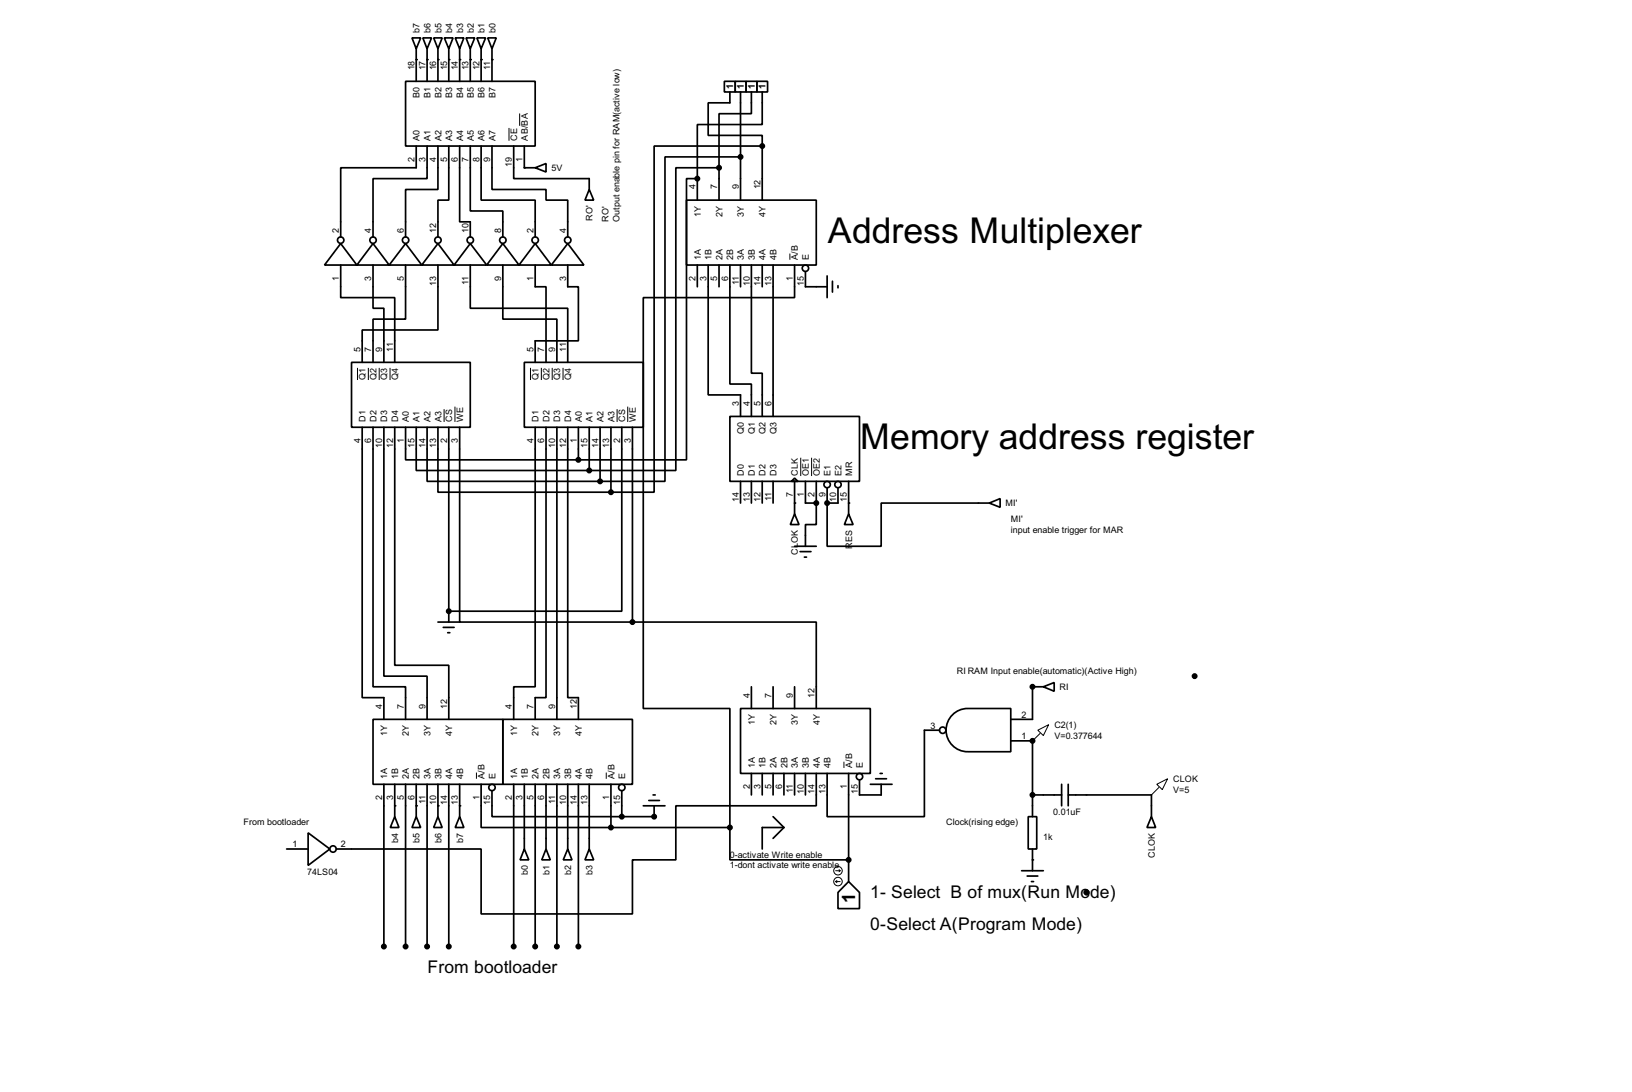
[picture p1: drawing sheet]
<svg xmlns="http://www.w3.org/2000/svg" width="383mm" height="256mm" viewBox="0 0 383 256" stroke-linecap="round" stroke-linejoin="round" font-family="sans-serif">
<g fill="none" stroke="#000" stroke-width=".4">
<path d="M95.3 19.1h30.5v15.2h-30.5zM96.8 8.9h2.1l-1.1 2.6zM97.8 11.5v7.6M99.4 8.9h2l-1 2.6zM100.4 11.5v7.6M101.9 8.9h2l-1 2.6zM102.9 11.5v7.6M104.4 8.9h2.1l-1 2.6zM105.5 11.5v7.6M107 8.9h2l-1 2.6zM108 11.5v7.6M109.5 8.9h2.1l-1.1 2.6z"/>
<path d="M110.5 11.5v7.6M112.1 8.9h2l-1 2.6zM113.1 11.5v7.6M114.6 8.9h2l-1 2.6zM115.6 11.5v7.6M170.2 19.1h2.6v2.5h-2.6zM172.8 19.1h2.5v2.5h-2.5zM175.3 19.1h2.6v2.5h-2.6zM177.9 19.1h2.5v2.5h-2.5zM97.8 34.3v5.1h-17.7v16.3M100.4 34.3v7.7h-12.7v13.7M102.9 34.3v10.2h-7.6v11.2"/>
<path d="M105.5 34.3v12.7h-2.6v8.7M108 34.3v17.8h2.5v3.6M110.5 34.3v15.3h7.7v6.1M113.1 34.3v12.7h12.7v8.7M115.6 34.3v10.2h12.7v2.5h5.1v8.7M120.7 34.3v7.7h17.8v2.5M123.2 34.3v5.1h2.6M125.8 39.4l2.5-1v2zM169 39.4h-10.2v71.1h-20.3M169 39.4v7.6M171.5 21.6v2.6h-5.1v7.6h12.7v2.5M174 36.9h-17.7v76.2h-15.3"/>
<path d="M174 21.6v25.4M176.6 21.6v5.1h-7.6v12.7M179.1 21.6v7.7h-15.2v12.7M179.1 34.3h-25.4v81.3h-10.1M179.1 34.3v12.7M80.1 57.2l3.8 5.1h-7.6zM87.7 57.2l3.8 5.1h-7.6zM95.3 57.2l3.8 5.1h-7.6zM102.9 57.2l3.8 5.1h-7.6zM110.5 57.2l3.9 5.1h-7.7zM118.2 57.2l3.8 5.1h-7.6zM125.8 57.2l3.8 5.1h-7.6z"/>
<path d="M133.4 57.2l3.8 5.1h-7.6zM138.5 44.5l1 2.5h-2zM161.3 47h30.5v15.3h-30.5zM163.9 42h-2.6v66h-25.4M163.9 42v5M80.1 62.3v7.6h12.7v15.2M87.7 62.3v10.1h2.5v12.7M95.3 62.3v12.7h-7.6v10.1M102.9 62.3v15.2h-17.8v7.6M110.5 62.3v10.1h22.9v12.7M118.2 62.3v12.7h12.7v10.1M125.8 62.3v5.1h2.5v17.7"/>
<path d="M133.4 62.3v5.1h2.5v12.7h-10.1v5M163.9 62.3v5.1M166.4 62.3v30.5h7.6v5M169 62.3v5.1M171.5 62.3v27.9h5.1v7.6M174 62.3v5.1M176.6 62.3v25.4h2.5v10.1M179.1 62.3v5.1M181.7 62.3v35.5M186.7 62.3v7.6h-35.5v96.5h20.3v28M189.3 63.8v3.6h5.1M194.4 64.8v5.1"/>
<path d="M195.6 66.1v2.5M196.9 67.1v.5M82.6 85.1h27.9v15.3h-27.9zM123.2 85.1h28v15.3h-28zM171.5 97.8h30.5v15.3h-30.5zM85.1 100.4v63.5h5.1v5.1M87.7 100.4v60.9h7.6v7.7M90.2 100.4v58.4h10.2v10.2M92.8 100.4v55.9h12.7v12.7M95.3 100.4v7.6h40.6M97.8 100.4v10.1h40.7M100.4 100.4v12.7h40.6"/>
<path d="M102.9 100.4v15.2h40.7M105.5 100.4v45.7M108 100.4v45.7h40.6M125.8 100.4v60.9h-5.1v7.7M128.3 100.4v63.5h-2.5v5.1M130.9 100.4v68.6M133.4 100.4v63.5h2.5v5.1M135.9 100.4v7.6M138.5 100.4v10.1M141 100.4v12.7M143.6 100.4v15.2M146.1 100.4v43.2h-40.6"/>
<path d="M148.6 100.4v45.7M174 113.1v5.1M176.6 113.1v5.1M179.1 113.1v5.1M181.7 113.1v5.1M186 113.1l.7-.8 .8 .8zM186.7 113.1v7.6M189.3 113.1v5.1h2.5M191.8 118.2v5h-2.5v5.1M191.8 113.1v5.1M194.4 118.2v10.1h12.7v-10.1h25.4M194.4 114.6v3.6"/>
<path d="M196.9 114.6v3.6h-2.5M199.4 113.1v7.6M232.5 118.2l2.5-1.1v2.1zM186.7 120.7l1.1 2.5h-2.1zM186.7 128.3h5.1M188 129.6h2.6M189 130.9h.5M199.4 120.7l1.1 2.5h-2.1zM102.9 146.1h5.1M104.2 147.4h2.5M105.2 148.6h.5M148.6 146.1h43.2v20.3"/>
<path d="M87.7 169h30.5v15.2h-30.5zM118.2 169h30.4v15.2h-30.4zM174 166.4h30.5v15.3h-30.5zM176.6 161.3v5.1M181.7 161.3v5.1M186.7 161.3v5.1M220.8 171.5h-3.6v20.3h-22.8v-10.1M224.1 167.6a5 5 0 0 1 3.3-1.2h10.1v10.2h-10.1a5.1 5.1 0 0 1-4.8-3.4 5.1 5.1 0 0 1 1.5-5.6zM237.5 174h5.1v17.8M245.2 161.3l2.5-1v2.1zM245.2 161.3h-2.6v7.7h-5.1M67.4 199.4h5"/>
<path d="M72.4 195.6l5.1 3.8-5.1 3.9zM90.2 184.2v38.1M92.8 191.8l1 2.6h-2.1zM92.8 184.2v7.6M95.3 184.2v38.1M97.8 191.8l1.1 2.6h-2.1zM97.8 184.2v7.6M100.4 184.2v38.1M102.9 191.8l1 2.6h-2zM102.9 184.2v7.6M105.5 184.2v38.1M108 191.8l1 2.6h-2z"/>
<path d="M108 184.2v7.6M113.1 184.2v10.2h30.5M115.6 185.7v6.1h30.5M120.7 184.2v38.1M123.2 199.4l1.1 2.6h-2.1zM123.2 184.2v15.2M125.8 184.2v38.1M128.3 199.4l1 2.6h-2zM128.3 184.2v15.2M130.9 184.2v38.1M133.4 199.4l1 2.6h-2zM133.4 184.2v15.2"/>
<path d="M135.9 184.2v38.1M138.5 199.4l1 2.6h-2zM138.5 184.2v15.2M143.6 184.2v10.2M143.6 194.4h27.9M146.1 185.7v6.1M151.2 189.3h5.1M152.5 188h2.5M153.5 186.7h.5M153.7 189.3v2.5h-7.6M171.5 194.4v7.6h27.9M176.6 181.7v5"/>
<path d="M179.1 181.7v5M181.7 181.7v5M181.7 191.8l2.5 2.6M184.2 194.4h-5.1v5M184.2 181.7v5M184.2 194.4l-2.5 2.5M186.7 181.7v5M189.3 181.7v5M191.8 181.7v7.6h-33v12.7h-10.2v12.7h-35.5v-15.3h-34.1M199.4 181.7v25.4M202 183.2v3.5h5.1v-2.5M204.5 184.2h5.1"/>
<path d="M205.8 182.9h2.5M206.8 181.7h.5M241.6 191.8h2v7.6h-2zM242.6 186.7h6.9M242.6 199.4v5.1M249.5 184.2v5.1M251 186.7h19.6v5.1M251 184.2v5.1M270.6 191.8l1 2.6h-2.1zM199.4 207.1l2.6 2.5v3.8h-5.1v-3.8zM240.1 204.5h5.1M241.4 205.8h2.5"/>
<path d="M242.4 207.1h.5"/>
<circle cx="80" cy="56.4" r=".75"/>
<circle cx="87.6" cy="56.4" r=".75"/>
<circle cx="95.3" cy="56.4" r=".75"/>
<circle cx="102.9" cy="56.4" r=".75"/>
<circle cx="110.5" cy="56.4" r=".75"/>
<circle cx="118.1" cy="56.4" r=".75"/>
<circle cx="125.7" cy="56.4" r=".75"/>
<circle cx="133.4" cy="56.4" r=".75"/>
<circle cx="189.2" cy="63" r=".75"/>
<circle cx="194.3" cy="113.8" r=".75"/>
<circle cx="196.9" cy="113.8" r=".75"/>
<circle cx="221.5" cy="171.5" r=".75"/>
<circle cx="78.2" cy="199.4" r=".75"/>
<circle cx="115.6" cy="185" r=".75"/>
<circle cx="146.1" cy="185" r=".75"/>
<circle cx="201.9" cy="182.4" r=".75"/>
</g>
<g fill="#000">
<circle cx="97.8" cy="14" r=".2"/>
<circle cx="100.4" cy="14" r=".2"/>
<circle cx="102.9" cy="14" r=".2"/>
<circle cx="105.5" cy="14" r=".2"/>
<circle cx="108" cy="14" r=".2"/>
<circle cx="110.5" cy="14" r=".2"/>
<circle cx="113.1" cy="14" r=".2"/>
<circle cx="115.6" cy="14" r=".2"/>
<circle cx="123.2" cy="39.4" r=".2"/>
<circle cx="163.9" cy="42" r=".2"/>
<circle cx="186.7" cy="118.2" r=".2"/>
<circle cx="191.8" cy="118.2" r=".2"/>
<circle cx="194.4" cy="118.2" r=".2"/>
<circle cx="199.4" cy="118.2" r=".2"/>
<circle cx="105.5" cy="143.6" r=".2"/>
<circle cx="242.6" cy="174" r=".2"/>
<circle cx="242.6" cy="161.3" r=".2"/>
<circle cx="92.8" cy="189.3" r=".2"/>
<circle cx="97.8" cy="189.3" r=".2"/>
<circle cx="102.9" cy="189.3" r=".2"/>
<circle cx="108" cy="189.3" r=".2"/>
<circle cx="153.7" cy="191.8" r=".2"/>
<circle cx="199.4" cy="202" r=".2"/>
<circle cx="242.6" cy="202" r=".2"/>
<circle cx="255.3" cy="209.6" r=".2"/>
</g>
<g fill="#000" stroke="#000" stroke-width=".4">
<circle cx="168.9" cy="39.4" r=".5"/>
<circle cx="174" cy="36.9" r=".5"/>
<circle cx="179.1" cy="34.3" r=".5"/>
<circle cx="163.8" cy="42" r=".5"/>
<circle cx="135.9" cy="108" r=".5"/>
<circle cx="138.4" cy="110.5" r=".5"/>
<circle cx="141" cy="113.1" r=".5"/>
<circle cx="143.5" cy="115.6" r=".5"/>
<circle cx="191.8" cy="118.2" r=".5"/>
<circle cx="194.3" cy="118.2" r=".5"/>
<circle cx="105.4" cy="143.6" r=".5"/>
<circle cx="148.6" cy="146.1" r=".5"/>
<circle cx="280.7" cy="158.8" r=".5"/>
<circle cx="242.6" cy="174" r=".5"/>
<circle cx="242.6" cy="161.3" r=".5"/>
<circle cx="143.5" cy="194.4" r=".5"/>
<circle cx="146.1" cy="191.8" r=".5"/>
<circle cx="153.7" cy="191.8" r=".5"/>
<circle cx="171.5" cy="194.4" r=".5"/>
<circle cx="242.6" cy="186.7" r=".5"/>
<circle cx="199.4" cy="202" r=".5"/>
<circle cx="255.3" cy="209.6" r=".5"/>
<circle cx="90.2" cy="222.3" r=".5"/>
<circle cx="95.3" cy="222.3" r=".5"/>
<circle cx="100.3" cy="222.3" r=".5"/>
<circle cx="105.4" cy="222.3" r=".5"/>
<circle cx="120.7" cy="222.3" r=".5"/>
<circle cx="125.7" cy="222.3" r=".5"/>
<circle cx="130.8" cy="222.3" r=".5"/>
<circle cx="135.9" cy="222.3" r=".5"/>
</g>
<g fill="none" stroke="#000" stroke-width=".23">
<path d="M119.6 30.1v3M122.1 26.7v2.9M185.6 59.6v1.4M84 86.4v2.9M86.6 86.4v2.9M89.1 86.4v2.9M91.7 86.4v2.9M104.4 96.1v3M106.9 95.5v3.6M124.7 86.4v2.8M127.2 86.4v2.8M129.8 86.4v2.9"/>
<path d="M132.3 86.4v2.9M145 96.1v3M147.5 95.5v3.6M188.2 107.5v4.3M190.7 107.5v4.3M198.3 178.9v1.5M243.9 171.5l2.5-1.3-1.2 2.6zM244.4 172.3l-1.8 1.7M112 181.5v1.4M142.5 181.5v1.4M271.8 184.2l2.6-1.3-1.3 2.6zM272.3 185l-1.7 1.7"/>
<path d="M196.4 207.1l.3 .2M196.4 207.1h1M196.4 204.5h1M196.7 206.8l-.3 .3M197.2 204.3l.2 .2M197.4 204.5l-.2 .3"/>
<circle cx="196.9" cy="207.1" r="1"/>
<circle cx="196.9" cy="204.5" r="1"/>
</g>
<g font-size="9.4">
<text x="194.5" y="57.2">Address Multiplexer</text>
<text x="202.1" y="105.4">Memory address register</text>
</g>
<text font-size="4.8" x="201" y="212" transform="rotate(-90 201 212)">1</text>
<g font-size="4.6">
<text x="204.5" y="210.9">1- Select B of mux(Run Mode)</text>
<text x="204.5" y="218.5">0-Select A(Program Mode)</text>
<text x="100.4" y="228.6">From bootloader</text>
</g>
<g font-size="2.5">
<text x="172.3" y="20.9" transform="rotate(-90 172.3 20.9)">1</text>
<text x="174.8" y="20.9" transform="rotate(-90 174.8 20.9)">1</text>
<text x="177.4" y="21" transform="rotate(-90 177.4 21)">1</text>
<text x="179.9" y="21" transform="rotate(-90 179.9 21)">1</text>
</g>
<g font-size="2.4">
<text x="98.6" y="7.7" transform="rotate(-90 98.6 7.7)">b7</text>
<text x="101.2" y="7.7" transform="rotate(-90 101.2 7.7)">b6</text>
<text x="103.7" y="7.7" transform="rotate(-90 103.7 7.7)">b5</text>
<text x="106.2" y="7.7" transform="rotate(-90 106.2 7.7)">b4</text>
<text x="108.8" y="7.7" transform="rotate(-90 108.8 7.7)">b3</text>
<text x="111.3" y="7.7" transform="rotate(-90 111.3 7.7)">b2</text>
<text x="113.9" y="7.7" transform="rotate(-90 113.9 7.7)">b1</text>
<text x="116.4" y="7.7" transform="rotate(-90 116.4 7.7)">b0</text>
<text x="97.4" y="16.6" transform="rotate(-90 97.4 16.6)">18</text>
<text x="100" y="16.6" transform="rotate(-90 100 16.6)">17</text>
<text x="102.5" y="16.5" transform="rotate(-90 102.5 16.5)">16</text>
<text x="105.1" y="16.6" transform="rotate(-90 105.1 16.6)">15</text>
<text x="107.6" y="16.5" transform="rotate(-90 107.6 16.5)">14</text>
<text x="110.1" y="16.6" transform="rotate(-90 110.1 16.6)">13</text>
<text x="112.7" y="16.6" transform="rotate(-90 112.7 16.6)">12</text>
<text x="115.2" y="16.6" transform="rotate(-90 115.2 16.6)">11</text>
<text x="98.6" y="22.9" transform="rotate(-90 98.6 22.9)">B0</text>
<text x="101.2" y="22.9" transform="rotate(-90 101.2 22.9)">B1</text>
<text x="103.7" y="22.9" transform="rotate(-90 103.7 22.9)">B2</text>
<text x="106.3" y="22.9" transform="rotate(-90 106.3 22.9)">B3</text>
<text x="108.8" y="22.9" transform="rotate(-90 108.8 22.9)">B4</text>
<text x="111.3" y="22.9" transform="rotate(-90 111.3 22.9)">B5</text>
<text x="113.9" y="22.9" transform="rotate(-90 113.9 22.9)">B6</text>
<text x="116.4" y="22.9" transform="rotate(-90 116.4 22.9)">B7</text>
<text x="98.6" y="33" transform="rotate(-90 98.6 33)">A0</text>
<text x="101.2" y="33" transform="rotate(-90 101.2 33)">A1</text>
<text x="103.7" y="33" transform="rotate(-90 103.7 33)">A2</text>
<text x="106.3" y="33" transform="rotate(-90 106.3 33)">A3</text>
<text x="108.8" y="33" transform="rotate(-90 108.8 33)">A4</text>
<text x="111.3" y="33" transform="rotate(-90 111.3 33)">A5</text>
<text x="113.9" y="33" transform="rotate(-90 113.9 33)">A6</text>
<text x="116.4" y="33" transform="rotate(-90 116.4 33)">A7</text>
<text x="121.5" y="33" transform="rotate(-90 121.5 33)">CE</text>
<text x="124" y="33" transform="rotate(-90 124 33)">AB/BA</text>
<text x="97.4" y="38" transform="rotate(-90 97.4 38)">2</text>
<text x="100" y="38" transform="rotate(-90 100 38)">3</text>
<text x="102.5" y="38" transform="rotate(-90 102.5 38)">4</text>
<text x="105.1" y="38" transform="rotate(-90 105.1 38)">5</text>
<text x="107.6" y="38" transform="rotate(-90 107.6 38)">6</text>
<text x="110.1" y="38" transform="rotate(-90 110.1 38)">7</text>
<text x="112.7" y="38" transform="rotate(-90 112.7 38)">8</text>
<text x="115.2" y="38" transform="rotate(-90 115.2 38)">9</text>
<text x="120.3" y="39.2" transform="rotate(-90 120.3 39.2)">19</text>
<text x="122.8" y="38" transform="rotate(-90 122.8 38)">1</text>
<text x="129.6" y="40.2">5V</text>
<text x="163.5" y="44.5" transform="rotate(-90 163.5 44.5)">4</text>
<text x="168.6" y="44.5" transform="rotate(-90 168.6 44.5)">7</text>
<text x="173.6" y="44.5" transform="rotate(-90 173.6 44.5)">9</text>
<text x="178.7" y="44.5" transform="rotate(-90 178.7 44.5)">12</text>
<text x="139.3" y="51.9" transform="rotate(-90 139.3 51.9)">RO'</text>
<text x="143" y="52.1" transform="rotate(-90 143 52.1)">RO'</text>
<text x="145.6" y="52.1" transform="rotate(-90 145.6 52.1)">Output enable pin for RAM(active low)</text>
<text x="164.7" y="50.9" transform="rotate(-90 164.7 50.9)">1Y</text>
<text x="169.8" y="50.9" transform="rotate(-90 169.8 50.9)">2Y</text>
<text x="174.8" y="50.9" transform="rotate(-90 174.8 50.9)">3Y</text>
<text x="179.9" y="50.9" transform="rotate(-90 179.9 50.9)">4Y</text>
<text x="79.7" y="54.7" transform="rotate(-90 79.7 54.7)">2</text>
<text x="87.3" y="54.7" transform="rotate(-90 87.3 54.7)">4</text>
<text x="94.9" y="54.7" transform="rotate(-90 94.9 54.7)">6</text>
<text x="102.5" y="54.7" transform="rotate(-90 102.5 54.7)">12</text>
<text x="110.1" y="54.7" transform="rotate(-90 110.1 54.7)">10</text>
<text x="117.8" y="54.7" transform="rotate(-90 117.8 54.7)">8</text>
<text x="125.4" y="54.7" transform="rotate(-90 125.4 54.7)">2</text>
<text x="133" y="54.6" transform="rotate(-90 133 54.6)">4</text>
<text x="79.7" y="66" transform="rotate(-90 79.7 66)">1</text>
<text x="87.3" y="66" transform="rotate(-90 87.3 66)">3</text>
<text x="94.9" y="66" transform="rotate(-90 94.9 66)">5</text>
<text x="117.8" y="66" transform="rotate(-90 117.8 66)">9</text>
<text x="125.4" y="66" transform="rotate(-90 125.4 66)">1</text>
<text x="133" y="65.9" transform="rotate(-90 133 65.9)">3</text>
<text x="163.5" y="66" transform="rotate(-90 163.5 66)">2</text>
<text x="164.7" y="61" transform="rotate(-90 164.7 61)">1A</text>
<text x="166" y="66" transform="rotate(-90 166 66)">3</text>
<text x="167.2" y="61" transform="rotate(-90 167.2 61)">1B</text>
<text x="168.6" y="66" transform="rotate(-90 168.6 66)">5</text>
<text x="169.8" y="61" transform="rotate(-90 169.8 61)">2A</text>
<text x="171.1" y="65.9" transform="rotate(-90 171.1 65.9)">6</text>
<text x="172.3" y="61" transform="rotate(-90 172.3 61)">2B</text>
<text x="174.8" y="61" transform="rotate(-90 174.8 61)">3A</text>
<text x="177.4" y="61" transform="rotate(-90 177.4 61)">3B</text>
<text x="179.9" y="61" transform="rotate(-90 179.9 61)">4A</text>
<text x="182.5" y="61" transform="rotate(-90 182.5 61)">4B</text>
<text x="186.3" y="66" transform="rotate(-90 186.3 66)">1</text>
<text x="187.5" y="61" transform="rotate(-90 187.5 61)">A/B</text>
<text x="190.1" y="61" transform="rotate(-90 190.1 61)">E</text>
<text x="102.5" y="67.1" transform="rotate(-90 102.5 67.1)">13</text>
<text x="110.1" y="67" transform="rotate(-90 110.1 67)">11</text>
<text x="173.6" y="67" transform="rotate(-90 173.6 67)">11</text>
<text x="176.2" y="67.1" transform="rotate(-90 176.2 67.1)">10</text>
<text x="178.7" y="67.1" transform="rotate(-90 178.7 67.1)">14</text>
<text x="181.3" y="67.1" transform="rotate(-90 181.3 67.1)">13</text>
<text x="188.9" y="67.1" transform="rotate(-90 188.9 67.1)">15</text>
<text x="84.7" y="82.6" transform="rotate(-90 84.7 82.6)">5</text>
<text x="87.3" y="82.6" transform="rotate(-90 87.3 82.6)">7</text>
<text x="89.8" y="82.6" transform="rotate(-90 89.8 82.6)">9</text>
<text x="92.4" y="82.6" transform="rotate(-90 92.4 82.6)">11</text>
<text x="125.4" y="82.6" transform="rotate(-90 125.4 82.6)">5</text>
<text x="127.9" y="82.6" transform="rotate(-90 127.9 82.6)">7</text>
<text x="130.5" y="82.6" transform="rotate(-90 130.5 82.6)">9</text>
<text x="133" y="82.6" transform="rotate(-90 133 82.6)">11</text>
<text x="85.9" y="89.2" transform="rotate(-90 85.9 89.2)">Q1</text>
<text x="88.5" y="89.2" transform="rotate(-90 88.5 89.2)">Q2</text>
<text x="91" y="89.2" transform="rotate(-90 91 89.2)">Q3</text>
<text x="93.6" y="89.2" transform="rotate(-90 93.6 89.2)">Q4</text>
<text x="126.6" y="89.2" transform="rotate(-90 126.6 89.2)">Q1</text>
<text x="129.1" y="89.2" transform="rotate(-90 129.1 89.2)">Q2</text>
<text x="131.7" y="89.2" transform="rotate(-90 131.7 89.2)">Q3</text>
<text x="134.2" y="89.2" transform="rotate(-90 134.2 89.2)">Q4</text>
<text x="173.6" y="95.3" transform="rotate(-90 173.6 95.3)">3</text>
<text x="176.2" y="95.3" transform="rotate(-90 176.2 95.3)">4</text>
<text x="178.7" y="95.3" transform="rotate(-90 178.7 95.3)">5</text>
<text x="181.3" y="95.3" transform="rotate(-90 181.3 95.3)">6</text>
<text x="85.9" y="99.1" transform="rotate(-90 85.9 99.1)">D1</text>
<text x="88.5" y="99.1" transform="rotate(-90 88.5 99.1)">D2</text>
<text x="91" y="99.1" transform="rotate(-90 91 99.1)">D3</text>
<text x="93.5" y="99.1" transform="rotate(-90 93.5 99.1)">D4</text>
<text x="96.1" y="99.1" transform="rotate(-90 96.1 99.1)">A0</text>
<text x="98.6" y="99.1" transform="rotate(-90 98.6 99.1)">A1</text>
<text x="101.2" y="99.1" transform="rotate(-90 101.2 99.1)">A2</text>
<text x="103.7" y="99.1" transform="rotate(-90 103.7 99.1)">A3</text>
<text x="106.3" y="99.1" transform="rotate(-90 106.3 99.1)">CS</text>
<text x="108.8" y="99.1" transform="rotate(-90 108.8 99.1)">WE</text>
<text x="126.6" y="99.1" transform="rotate(-90 126.6 99.1)">D1</text>
<text x="129.1" y="99.1" transform="rotate(-90 129.1 99.1)">D2</text>
<text x="131.7" y="99.1" transform="rotate(-90 131.7 99.1)">D3</text>
<text x="134.2" y="99.1" transform="rotate(-90 134.2 99.1)">D4</text>
<text x="136.7" y="99.1" transform="rotate(-90 136.7 99.1)">A0</text>
<text x="139.3" y="99.1" transform="rotate(-90 139.3 99.1)">A1</text>
<text x="141.8" y="99.1" transform="rotate(-90 141.8 99.1)">A2</text>
<text x="144.3" y="99.1" transform="rotate(-90 144.3 99.1)">A3</text>
<text x="146.9" y="99.1" transform="rotate(-90 146.9 99.1)">CS</text>
<text x="149.4" y="99.1" transform="rotate(-90 149.4 99.1)">WE</text>
<text x="174.8" y="101.9" transform="rotate(-90 174.8 101.9)">Q0</text>
<text x="177.4" y="101.9" transform="rotate(-90 177.4 101.9)">Q1</text>
<text x="179.9" y="101.9" transform="rotate(-90 179.9 101.9)">Q2</text>
<text x="182.4" y="101.9" transform="rotate(-90 182.4 101.9)">Q3</text>
<text x="84.7" y="104.1" transform="rotate(-90 84.7 104.1)">4</text>
<text x="87.2" y="104.1" transform="rotate(-90 87.2 104.1)">6</text>
<text x="89.8" y="105.2" transform="rotate(-90 89.8 105.2)">10</text>
<text x="92.4" y="105.2" transform="rotate(-90 92.4 105.2)">12</text>
<text x="94.9" y="104.1" transform="rotate(-90 94.9 104.1)">1</text>
<text x="97.4" y="105.2" transform="rotate(-90 97.4 105.2)">15</text>
<text x="100" y="105.2" transform="rotate(-90 100 105.2)">14</text>
<text x="102.5" y="105.2" transform="rotate(-90 102.5 105.2)">13</text>
<text x="105.1" y="104.1" transform="rotate(-90 105.1 104.1)">2</text>
<text x="107.6" y="104" transform="rotate(-90 107.6 104)">3</text>
<text x="125.4" y="104.1" transform="rotate(-90 125.4 104.1)">4</text>
<text x="127.9" y="104.1" transform="rotate(-90 127.9 104.1)">6</text>
<text x="130.5" y="105.2" transform="rotate(-90 130.5 105.2)">10</text>
<text x="133" y="105.2" transform="rotate(-90 133 105.2)">12</text>
<text x="135.5" y="104.1" transform="rotate(-90 135.5 104.1)">1</text>
<text x="138.1" y="105.2" transform="rotate(-90 138.1 105.2)">15</text>
<text x="140.6" y="105.2" transform="rotate(-90 140.6 105.2)">14</text>
<text x="143.2" y="105.2" transform="rotate(-90 143.2 105.2)">13</text>
<text x="145.7" y="104.1" transform="rotate(-90 145.7 104.1)">2</text>
<text x="148.2" y="104.1" transform="rotate(-90 148.2 104.1)">3</text>
<text x="174.8" y="111.8" transform="rotate(-90 174.8 111.8)">D0</text>
<text x="177.4" y="111.8" transform="rotate(-90 177.4 111.8)">D1</text>
<text x="179.9" y="111.8" transform="rotate(-90 179.9 111.8)">D2</text>
<text x="182.5" y="111.8" transform="rotate(-90 182.5 111.8)">D3</text>
<text x="187.5" y="111.8" transform="rotate(-90 187.5 111.8)">CLK</text>
<text x="190.1" y="111.8" transform="rotate(-90 190.1 111.8)">OE1</text>
<text x="192.6" y="111.8" transform="rotate(-90 192.6 111.8)">OE2</text>
<text x="195.2" y="111.8" transform="rotate(-90 195.2 111.8)">E1</text>
<text x="197.7" y="111.8" transform="rotate(-90 197.7 111.8)">E2</text>
<text x="200.2" y="111.8" transform="rotate(-90 200.2 111.8)">MR</text>
<text x="173.6" y="117.9" transform="rotate(-90 173.6 117.9)">14</text>
<text x="176.2" y="117.9" transform="rotate(-90 176.2 117.9)">13</text>
<text x="178.7" y="117.9" transform="rotate(-90 178.7 117.9)">12</text>
<text x="181.3" y="117.8" transform="rotate(-90 181.3 117.8)">11</text>
<text x="186.3" y="116.8" transform="rotate(-90 186.3 116.8)">7</text>
<text x="188.9" y="116.8" transform="rotate(-90 188.9 116.8)">1</text>
<text x="191.4" y="116.8" transform="rotate(-90 191.4 116.8)">2</text>
<text x="194" y="116.8" transform="rotate(-90 194 116.8)">9</text>
<text x="196.5" y="117.9" transform="rotate(-90 196.5 117.9)">10</text>
<text x="199" y="117.9" transform="rotate(-90 199 117.9)">15</text>
<text x="236.3" y="119">MI'</text>
<text x="237.5" y="125.2">input enable trigger for MAR</text>
<text x="237.5" y="122.7">MI'</text>
<text x="187.5" y="130.4" transform="rotate(-90 187.5 130.4)">CL</text>
<text x="187.5" y="127.6" transform="rotate(-90 187.5 127.6)">OK</text>
<text x="200.2" y="128.9" transform="rotate(-90 200.2 128.9)">RES</text>
<text x="224.8" y="158.3">RI RAM Input enable(automatic)(Active High)</text>
<text x="89.8" y="166.4" transform="rotate(-90 89.8 166.4)">4</text>
<text x="94.9" y="166.4" transform="rotate(-90 94.9 166.4)">7</text>
<text x="100" y="166.4" transform="rotate(-90 100 166.4)">9</text>
<text x="105.1" y="166.4" transform="rotate(-90 105.1 166.4)">12</text>
<text x="120.3" y="166.4" transform="rotate(-90 120.3 166.4)">4</text>
<text x="125.4" y="166.4" transform="rotate(-90 125.4 166.4)">7</text>
<text x="130.5" y="166.4" transform="rotate(-90 130.5 166.4)">9</text>
<text x="135.5" y="166.4" transform="rotate(-90 135.5 166.4)">12</text>
<text x="176.2" y="163.9" transform="rotate(-90 176.2 163.9)">4</text>
<text x="181.3" y="163.9" transform="rotate(-90 181.3 163.9)">7</text>
<text x="186.3" y="163.8" transform="rotate(-90 186.3 163.8)">9</text>
<text x="191.4" y="163.9" transform="rotate(-90 191.4 163.9)">12</text>
<text x="249" y="162.1">RI</text>
<text x="91" y="172.8" transform="rotate(-90 91 172.8)">1Y</text>
<text x="96.1" y="172.8" transform="rotate(-90 96.1 172.8)">2Y</text>
<text x="101.2" y="172.8" transform="rotate(-90 101.2 172.8)">3Y</text>
<text x="106.2" y="172.8" transform="rotate(-90 106.2 172.8)">4Y</text>
<text x="121.5" y="172.8" transform="rotate(-90 121.5 172.8)">1Y</text>
<text x="126.6" y="172.8" transform="rotate(-90 126.6 172.8)">2Y</text>
<text x="131.6" y="172.8" transform="rotate(-90 131.6 172.8)">3Y</text>
<text x="136.7" y="172.8" transform="rotate(-90 136.7 172.8)">4Y</text>
<text x="177.4" y="170.3" transform="rotate(-90 177.4 170.3)">1Y</text>
<text x="182.5" y="170.3" transform="rotate(-90 182.5 170.3)">2Y</text>
<text x="187.5" y="170.3" transform="rotate(-90 187.5 170.3)">3Y</text>
<text x="192.6" y="170.3" transform="rotate(-90 192.6 170.3)">4Y</text>
<text x="218.6" y="171.1">3</text>
<text x="240.1" y="173.6">1</text>
<text x="240.1" y="168.6">2</text>
<text x="247.7" y="171">C2(1)</text>
<text x="247.7" y="173.5">V=0.377644</text>
<text x="91" y="182.9" transform="rotate(-90 91 182.9)">1A</text>
<text x="93.6" y="182.9" transform="rotate(-90 93.6 182.9)">1B</text>
<text x="96.1" y="182.9" transform="rotate(-90 96.1 182.9)">2A</text>
<text x="98.6" y="182.9" transform="rotate(-90 98.6 182.9)">2B</text>
<text x="101.2" y="182.9" transform="rotate(-90 101.2 182.9)">3A</text>
<text x="103.7" y="182.9" transform="rotate(-90 103.7 182.9)">3B</text>
<text x="106.3" y="182.9" transform="rotate(-90 106.3 182.9)">4A</text>
<text x="108.8" y="182.9" transform="rotate(-90 108.8 182.9)">4B</text>
<text x="113.9" y="182.9" transform="rotate(-90 113.9 182.9)">A/B</text>
<text x="116.4" y="182.9" transform="rotate(-90 116.4 182.9)">E</text>
<text x="121.5" y="182.9" transform="rotate(-90 121.5 182.9)">1A</text>
<text x="124" y="182.9" transform="rotate(-90 124 182.9)">1B</text>
<text x="126.6" y="182.9" transform="rotate(-90 126.6 182.9)">2A</text>
<text x="129.1" y="182.9" transform="rotate(-90 129.1 182.9)">2B</text>
<text x="131.7" y="182.9" transform="rotate(-90 131.7 182.9)">3A</text>
<text x="134.2" y="182.9" transform="rotate(-90 134.2 182.9)">3B</text>
<text x="136.7" y="182.9" transform="rotate(-90 136.7 182.9)">4A</text>
<text x="139.3" y="182.9" transform="rotate(-90 139.3 182.9)">4B</text>
<text x="144.4" y="182.9" transform="rotate(-90 144.4 182.9)">A/B</text>
<text x="146.9" y="182.9" transform="rotate(-90 146.9 182.9)">E</text>
<text x="176.2" y="185.4" transform="rotate(-90 176.2 185.4)">2</text>
<text x="177.4" y="180.4" transform="rotate(-90 177.4 180.4)">1A</text>
<text x="178.7" y="185.3" transform="rotate(-90 178.7 185.3)">3</text>
<text x="179.9" y="180.4" transform="rotate(-90 179.9 180.4)">1B</text>
<text x="181.3" y="185.4" transform="rotate(-90 181.3 185.4)">5</text>
<text x="182.4" y="180.4" transform="rotate(-90 182.4 180.4)">2A</text>
<text x="183.8" y="185.4" transform="rotate(-90 183.8 185.4)">6</text>
<text x="185" y="180.3" transform="rotate(-90 185 180.3)">2B</text>
<text x="187.5" y="180.4" transform="rotate(-90 187.5 180.4)">3A</text>
<text x="190.1" y="180.3" transform="rotate(-90 190.1 180.3)">3B</text>
<text x="192.6" y="180.4" transform="rotate(-90 192.6 180.4)">4A</text>
<text x="195.2" y="180.4" transform="rotate(-90 195.2 180.4)">4B</text>
<text x="199" y="185.3" transform="rotate(-90 199 185.3)">1</text>
<text x="200.2" y="180.3" transform="rotate(-90 200.2 180.3)">A/B</text>
<text x="202.8" y="180.3" transform="rotate(-90 202.8 180.3)">E</text>
<text x="275.6" y="183.7">CLOK</text>
<text x="89.8" y="187.9" transform="rotate(-90 89.8 187.9)">2</text>
<text x="92.4" y="187.9" transform="rotate(-90 92.4 187.9)">3</text>
<text x="94.9" y="187.9" transform="rotate(-90 94.9 187.9)">5</text>
<text x="97.4" y="187.9" transform="rotate(-90 97.4 187.9)">6</text>
<text x="100" y="188.9" transform="rotate(-90 100 188.9)">11</text>
<text x="102.5" y="189" transform="rotate(-90 102.5 189)">10</text>
<text x="105.1" y="189" transform="rotate(-90 105.1 189)">14</text>
<text x="107.6" y="189" transform="rotate(-90 107.6 189)">13</text>
<text x="112.7" y="187.9" transform="rotate(-90 112.7 187.9)">1</text>
<text x="115.2" y="189" transform="rotate(-90 115.2 189)">15</text>
<text x="120.3" y="187.9" transform="rotate(-90 120.3 187.9)">2</text>
<text x="122.8" y="187.9" transform="rotate(-90 122.8 187.9)">3</text>
<text x="125.4" y="187.9" transform="rotate(-90 125.4 187.9)">5</text>
<text x="127.9" y="187.9" transform="rotate(-90 127.9 187.9)">6</text>
<text x="130.5" y="188.9" transform="rotate(-90 130.5 188.9)">11</text>
<text x="133" y="189" transform="rotate(-90 133 189)">10</text>
<text x="135.5" y="189" transform="rotate(-90 135.5 189)">14</text>
<text x="138.1" y="189" transform="rotate(-90 138.1 189)">13</text>
<text x="143.2" y="187.9" transform="rotate(-90 143.2 187.9)">1</text>
<text x="145.7" y="189" transform="rotate(-90 145.7 189)">15</text>
<text x="186.3" y="186.4" transform="rotate(-90 186.3 186.4)">11</text>
<text x="188.9" y="186.5" transform="rotate(-90 188.9 186.5)">10</text>
<text x="191.4" y="186.5" transform="rotate(-90 191.4 186.5)">14</text>
<text x="194" y="186.5" transform="rotate(-90 194 186.5)">13</text>
<text x="201.6" y="186.5" transform="rotate(-90 201.6 186.5)">15</text>
<text x="247.5" y="191.5">0.01uF</text>
<text x="275.6" y="186.2">V=5</text>
<text x="57.2" y="193.8">From bootloader</text>
<text x="93.5" y="197.9" transform="rotate(-90 93.5 197.9)">b4</text>
<text x="98.6" y="197.9" transform="rotate(-90 98.6 197.9)">b5</text>
<text x="103.7" y="197.9" transform="rotate(-90 103.7 197.9)">b6</text>
<text x="108.8" y="197.9" transform="rotate(-90 108.8 197.9)">b7</text>
<text x="222.3" y="193.8">Clock(rising edge)</text>
<text x="245.1" y="197.4">1k</text>
<text x="68.8" y="199">1</text>
<text x="80.1" y="199">2</text>
<text x="171.5" y="201.4">0-activate Write enable</text>
<text x="171.5" y="204">1-dont activate write enable</text>
<text x="271.4" y="201.5" transform="rotate(-90 271.4 201.5)">CLOK</text>
<text x="72.2" y="205.5">74LS04</text>
<text x="124" y="205.6" transform="rotate(-90 124 205.6)">b0</text>
<text x="129.1" y="205.6" transform="rotate(-90 129.1 205.6)">b1</text>
<text x="134.2" y="205.6" transform="rotate(-90 134.2 205.6)">b2</text>
<text x="139.3" y="205.6" transform="rotate(-90 139.3 205.6)">b3</text>
</g>
</svg>
